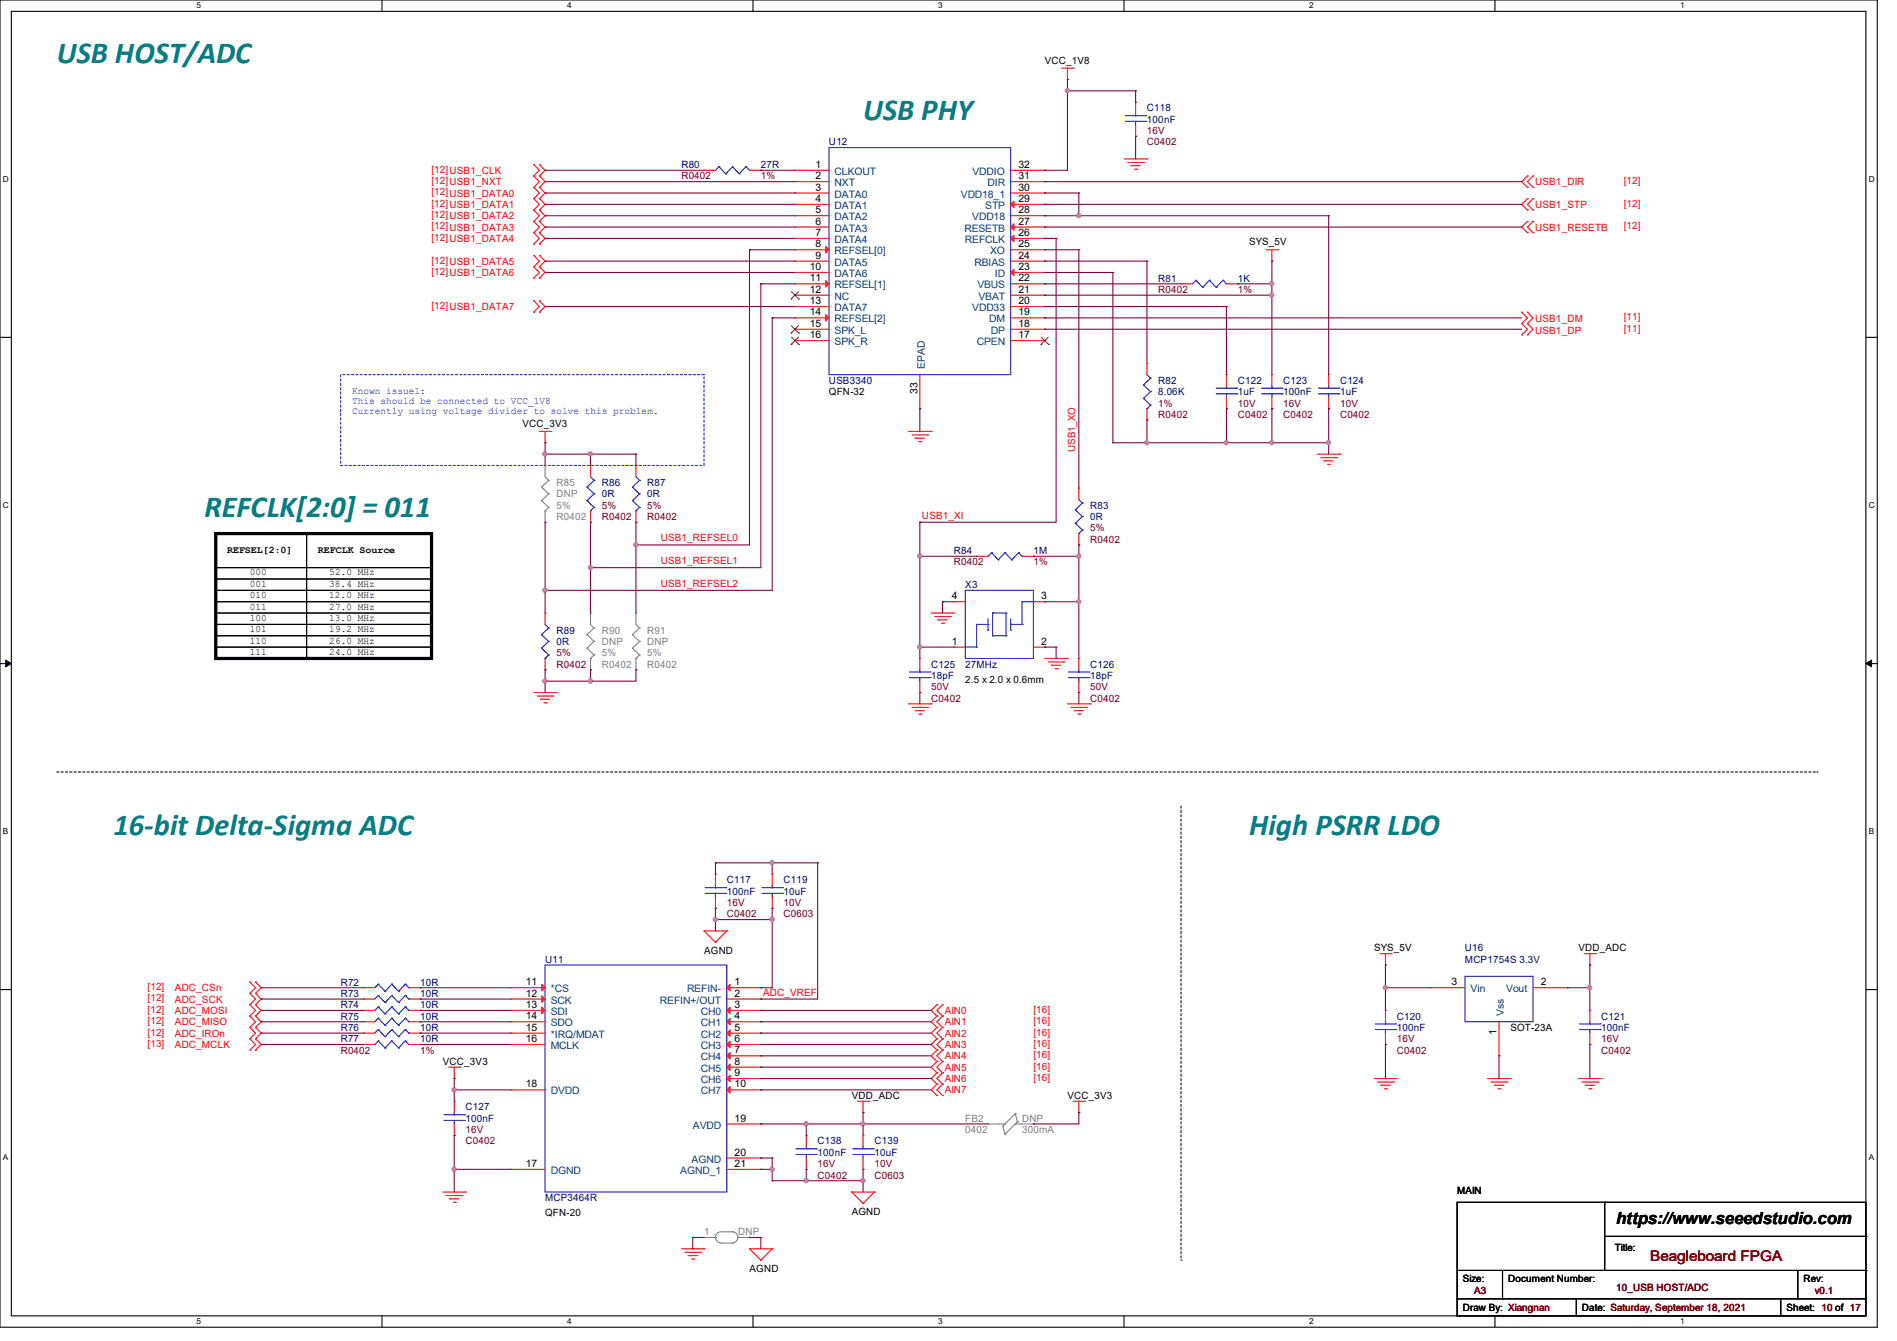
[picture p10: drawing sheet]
<svg xmlns="http://www.w3.org/2000/svg" width="297mm" height="210mm" viewBox="0 0 297 210" stroke-linecap="round" stroke-linejoin="round" font-family="sans-serif">
<path d="M0 0h293.9v207.9h-293.9zM1.8 1.8h290.3v204.3h-290.3z" fill="none" stroke="#000" stroke-width=".17"/>
<g fill="#fff">
<path d="M30.8 .2h.7v1.4h-.7z"/>
<path d="M30.8 206.2h.7v1.4h-.7z"/>
</g>
<path d="M59.8 0v1.8M59.8 206.1v1.8" fill="none" stroke="#000" stroke-width=".17"/>
<g fill="#fff">
<path d="M88.8 .2h.7v1.4h-.7z"/>
<path d="M88.8 206.2h.7v1.4h-.7z"/>
</g>
<path d="M117.9 0v1.8M117.9 206.1v1.8" fill="none" stroke="#000" stroke-width=".17"/>
<g fill="#fff">
<path d="M146.9 .2h.7v1.4h-.7z"/>
<path d="M146.9 206.2h.7v1.4h-.7z"/>
</g>
<path d="M176 0v1.8M176 206.1v1.8" fill="none" stroke="#000" stroke-width=".17"/>
<g fill="#fff">
<path d="M205 .2h.7v1.4h-.7z"/>
<path d="M205 206.2h.7v1.4h-.7z"/>
</g>
<path d="M234.1 0v1.8M234.1 206.1v1.8" fill="none" stroke="#000" stroke-width=".17"/>
<g fill="#fff">
<path d="M263.1 .2h.6v1.4h-.6z"/>
<path d="M263.1 206.2h.6v1.4h-.6z"/>
<path d="M.5 27.3h.9v1.4h-.9z"/>
<path d="M292.6 27.3h.9v1.4h-.9z"/>
<path d="M.5 78.4h.9v1.4h-.9z"/>
<path d="M292.6 78.4h.9v1.4h-.9z"/>
</g>
<path d="M0 52.8h1.8M292.1 52.8h1.8" fill="none" stroke="#000" stroke-width=".17"/>
<g fill="#fff">
<path d="M.5 129.5h.8v1.4h-.8z"/>
<path d="M292.6 129.5h.8v1.4h-.8z"/>
</g>
<path d="M0 103.9h1.8M292.1 103.9h1.8" fill="none" stroke="#000" stroke-width=".17"/>
<path d="M.9 103.4l.9 .5-.9 .5zM292.1 103.9l.9-.5v1z" fill="#000" stroke="#000" stroke-width=".16"/>
<g fill="#fff">
<path d="M.5 180.5h.8v1.4h-.8z"/>
<path d="M292.6 180.5h.8v1.4h-.8z"/>
</g>
<g fill="none" stroke="#000" stroke-width=".17">
<path d="M33.8 88.9h14.2v1.8h-14.2zM33.8 83.6h14.2v5.3h-14.2zM33.8 90.7h14.2v1.8h-14.2zM33.8 92.5h14.2v1.7h-14.2zM33.8 94.2h14.2v1.8h-14.2zM33.8 96h14.2v1.8h-14.2zM33.8 99.6h14.2v1.7h-14.2zM33.8 97.8h14.2v1.8h-14.2zM48 88.9h19.6v1.8h-19.6zM48 83.6h19.6v5.3h-19.6zM48 90.7h19.6v1.8h-19.6zM48 92.5h19.6v1.7h-19.6z"/>
<path d="M48 94.2h19.6v1.8h-19.6zM48 96h19.6v1.8h-19.6zM48 97.8h19.6v1.8h-19.6zM48 99.6h19.6v1.7h-19.6zM33.8 101.3h14.2v1.8h-14.2zM48 101.3h19.6v1.8h-19.6zM0 155h1.8M292.1 155h1.8M228.1 188.3h64v17.8h-64zM228.1 199h64M235.2 199v4.4M251.2 188.3h.1"/>
<path d="M251.2 188.3v10.7M251.2 193.6h40.9M281.5 199v4.4M292.1 199h.1M292.1 193.6h.1M228.1 203.4h.1M228.1 203.4h64M235.2 203.4h.1M246.8 206.1h.1M246.8 203.4v2.7M278.8 206.1h.1M278.8 203.4v2.7"/>
<path d="M281.5 203.4h.1"/>
</g>
<path d="M33.8 83.6h33.8v19.5h-33.8z" fill="none" stroke="#000" stroke-width=".51"/>
<path d="M8.9 120.9h275.6M184.9 126.2v71.2M284.5 120.9h.1M184.9 197.4h.1" fill="none" stroke="#000" stroke-width=".17" stroke-dasharray=".3"/>
<path d="M53.3 58.7h56.9v14.2h-56.9z" fill="none" stroke="#00f" stroke-width=".17" stroke-dasharray=".3"/>
<g fill="none" stroke="#f00" stroke-width=".17">
<path d="M166.2 10.7h1.8M167.1 12.4h.1M167.1 10.7v1.7M168 10.7h.1M177.8 16h.1M177.8 16v1.8M177.8 19.6v1.7M83.6 31.1h.1M83.6 29.3h.1M83.6 32.9h.1M83.6 34.7h.1M83.6 36.4h.1"/>
<path d="M83.6 38.2h.1M83.6 27.6h.1M83.6 25.8h.1M83.6 29.3l.9 .9-.9 .9M83.6 31.1l.9 .9-.9 .9M83.6 32.9l.9 .9-.9 .9M83.6 34.7l.9 .9-.9 .8M83.6 36.4l.9 .9-.9 .9M83.6 25.8l.9 .9-.9 .9M83.6 27.6l.9 .8-.9 .9M84.5 29.3h.1M84.5 31.1h.1"/>
<path d="M84.5 32.9h.1M84.5 34.7h.1M84.5 36.4h.1M84.5 38.2h.1M84.5 25.8h.1M84.5 27.6h.1M84.5 29.3l.8 .9-.8 .9M84.5 31.1l.8 .9-.8 .9M84.5 32.9l.8 .9-.8 .9M84.5 34.7l.8 .9-.8 .8M84.5 36.4l.8 .9-.8 .9M84.5 25.8l.8 .9-.8 .9"/>
<path d="M84.5 27.6l.8 .8-.8 .9M110.2 26.7h.1M110.2 26.7h1.8M117.3 26.7h1.8M119.1 26.7h.1M124.5 26.7h.1M124.5 28.4h.1M124.5 30.2h.1M124.5 32h.1M124.5 33.8h.1M124.5 35.6h.1M124.5 37.3h.1"/>
<path d="M124.5 39.1h.1M124.5 39.1h5.3M124.5 26.7h5.3M124.5 28.4h5.3M124.5 30.2h5.3M124.5 32h5.3M124.5 33.8h5.3M124.5 35.6h5.3M124.5 37.3h5.3M158.2 39.1h5.4M158.2 26.7h5.4M158.2 28.4h5.4"/>
<path d="M158.2 30.2h5.4M158.2 32h5.4M158.2 33.8h5.4M158.2 35.6h5.4M158.2 37.3h5.4M163.6 39.1h.1M163.6 37.3h.1M163.6 35.6h.1M163.6 33.8h.1M163.6 32h.1M163.6 30.2h.1M163.6 28.4h.1"/>
<path d="M163.6 26.7h.1M176 24.9h3.6M176.6 25.4h2.4M177.1 26h.1M177.1 26h1.4M177.6 26.5h.4M177.8 21.3h.1M178 26.5h.1M179 25.4h.1M179.6 24.9h.1M198.2 39.1h1.8M199.1 39.1v1.8"/>
<path d="M200 39.1h.1M239.1 34.7h.1M239.1 36.4h.1M239.1 27.6h.1M239.1 29.3h.1M239.1 31.1h.1M239.1 32.9h.1M239.1 34.7l-.8 .9 .8 .8M239.1 27.6l-.8 .8 .8 .9M239.1 31.1l-.8 .9 .8 .9M240 36.4h.1M240 34.7h.1"/>
<path d="M240 29.3h.1M240 27.6h.1M240 32.9h.1M240 31.1h.1M240 34.7l-.9 .9 .9 .8M240 27.6l-.9 .8 .9 .9M240 31.1l-.9 .9 .9 .9M83.6 41.8h.1M83.6 40h.1M83.6 43.6h.1M83.6 48.9h.1M83.6 47.1h.1"/>
<path d="M83.6 40l.9 .9-.9 .9M83.6 41.8l.9 .9-.9 .9M83.6 47.1l.9 .9-.9 .9M84.5 40h.1M84.5 41.8h.1M84.5 43.6h.1M84.5 47.1h.1M84.5 48.9h.1M84.5 40l.8 .9-.8 .9M84.5 41.8l.8 .9-.8 .9M84.5 47.1l.8 .9-.8 .9M124.5 40.9h.1"/>
<path d="M124.5 42.7h.1M124.5 44.4h.1M124.5 46.2h.1M124.5 48h.1M124.5 49.8h.1M124.5 51.6h.1M124.5 53.3h.1M124.5 40.9h5.3M124.5 42.7h5.3M124.5 44.4h5.3M124.5 46.2h5.3M124.5 48h5.3"/>
<path d="M124.5 49.8h5.3M124.5 51.6h5.3M124.5 53.3h5.3M144 58.7v5.3M158.2 40.9h5.4M158.2 42.7h5.4M158.2 44.4h5.4M158.2 46.2h5.4M158.2 48h5.4M158.2 49.8h5.4M158.2 51.6h5.4M158.2 53.3h5.4"/>
<path d="M163.6 53.3h.1M163.6 51.6h.1M163.6 49.8h.1M163.6 48h.1M163.6 46.2h.1M163.6 44.4h.1M163.6 42.7h.1M163.6 40.9h.1M179.6 56.9h.1M179.6 56.9v1.8M184.9 44.4h.1M184.9 44.4h1.8"/>
<path d="M192 58.7h.1M192 44.4h1.8M192 58.7v1.8M193.8 44.4h.1M199.1 40.9h.1M199.1 58.7h.1M199.1 58.7v1.8M208 58.7h.1M208 58.7v1.8M238.3 50.7h.1M238.3 52.5h.1M238.3 48.9h.1"/>
<path d="M238.3 50.7l.8 .9-.8 .9M238.3 48.9l.8 .9-.8 .9M239.1 50.7h.1M239.1 52.5h.1M239.1 48.9h.1M239.1 50.7l.9 .9-.9 .9M239.1 48.9l.9 .9-.9 .9M84.5 67.6h1.7M85.3 69.3h.1M85.3 67.6v1.7M86.2 67.6h.1M92.5 72.9h.1"/>
<path d="M92.5 72.9v1.8M99.6 72.9h.1M99.6 72.9v1.8M142.2 67.6h3.6M142.8 68.1h2.4M143.3 68.6h.1M143.3 68.6h1.4M143.8 69.2h.4M144 64h.1M144.2 69.2h.1M145.2 68.1h.1M145.8 67.6h.1"/>
<path d="M168.9 76.5h.1M168.9 76.5v1.7M179.6 65.8h.1M179.6 64v1.8M192 64h.1M192 62.2v1.8M199.1 64h.1M199.1 62.2v1.8M206.2 71.1h3.6M206.8 71.7h2.5M207.3 72.2h.1M207.3 72.2h1.4"/>
<path d="M207.9 72.7h.3M208 64h.1M208 62.2v1.8M208.2 72.7h.1M209.3 71.7h.1M209.8 71.1h.1M85.3 96h.1M85.3 96v1.8M92.5 81.8h.1M92.5 80v1.8M99.6 81.8h.1M99.6 80v1.8"/>
<path d="M145.8 96h3.6M146.3 96.6h2.5M146.9 97.1h.1M146.9 97.1h1.4M147.4 97.6h.3M147.7 97.6h.1M148.8 96.6h.1M149.4 96h.1M149.4 94.2h.1M149.4 94.2h1.7M152.9 87.1h.1M152.9 87.1h1.8"/>
<path d="M160 87.1h1.8M161.8 87.1h.1M161.8 94.2h1.8M163.6 94.2h.1M168.9 85.3h.1M168.9 83.6v1.7M83.6 108.5h3.5M84.1 109h2.5M84.6 109.5h.1M84.6 109.5h1.5M85.2 110.1h.3M85.3 104.9h.1"/>
<path d="M85.3 103.1v1.8M85.5 110.1h.1M86.6 109h.1M87.1 108.5h.1M142.2 110.2h3.6M142.8 110.8h2.4M143.3 111.3h.1M143.3 111.3h1.4M143.8 111.8h.4M144 103.1h.1M144 108.5h.1M144 103.1v1.8"/>
<path d="M144 106.7v1.8M144.2 111.8h.1M145.2 110.8h.1M145.8 110.2h.1M149.4 101.3h.1M149.4 101.3h1.7M161.8 101.3h1.8M163.6 101.3h.1M163.6 103.1h3.5M164.1 103.7h2.5M164.6 104.2h.1M164.6 104.2h1.5"/>
<path d="M165.2 104.7h.3M165.5 104.7h.1M166.6 103.7h.1M167.1 103.1h.1M167.1 110.2h3.6M167.7 110.8h2.4M168.2 111.3h.1M168.2 111.3h1.4M168.7 111.8h.4M168.9 103.1h.1M168.9 108.5h.1M168.9 103.1v1.8"/>
<path d="M168.9 106.7v1.8M169.1 111.8h.1M170.1 110.8h.1M170.7 110.2h.1M112 136.9h.1M112 136.9v1.8M120.9 136.9h.1M120.9 136.9v1.8M39.1 155.6h.1M39.1 153.8h.1M39.1 157.4h.1M39.1 159.1h.1"/>
<path d="M39.1 153.8l.9 .9-.9 .9M39.1 155.6l.9 .9-.9 .9M39.1 157.4l.9 .8-.9 .9M39.1 159.1l.9 .9-.9 .9M40 153.8h.1M40 155.6h.1M40 157.4h.1M40 159.1h.1M40 153.8l.9 .9-.9 .9M40 155.6l.9 .9-.9 .9M40 157.4l.9 .8-.9 .9M40 159.1l.9 .9-.9 .9"/>
<path d="M56.9 154.7h.1M56.9 156.5h.1M56.9 158.2h.1M56.9 154.7h1.8M56.9 156.5h1.8M56.9 158.2h1.8M64 154.7h1.8M64 156.5h1.8M64 158.2h1.8M65.8 154.7h.1M65.8 156.5h.1M65.8 158.2h.1"/>
<path d="M80 154.7h.1M80 156.5h.1M80 158.2h.1M80 154.7h5.3M80 156.5h5.3M80 158.2h5.3M110.2 145.8h.1M110.2 145.8h3.6M110.2 145.8l1.8 1.8M112 147.6h.1M112 142.2h.1M112 140.5v1.7"/>
<path d="M113.8 145.8h.1M113.8 145.8l-1.8 1.8M113.8 154.7h5.3M113.8 156.5h5.3M113.8 158.2h5.3M119.1 156.5h.1M119.1 154.7h.1M119.1 158.2h.1M120.9 142.2h.1M120.9 140.5v1.7M146.7 157.4h.1M146.7 159.1h.1"/>
<path d="M146.7 157.4l-.9 .8 .9 .9M146.7 159.1l-.9 .9 .9 .9M147.6 159.1h.1M147.6 157.4h.1M147.6 157.4l-.9 .8 .9 .9M147.6 159.1l-.9 .9 .9 .9M216 149.4h1.8M216.9 151.1h.1M216.9 158.2h.1M216.9 149.4v1.7M216.9 158.2v1.8M217.8 149.4h.1"/>
<path d="M224 154.7h.1M224 154.7h5.4M240 154.7h5.4M245.4 154.7h.1M248 149.4h1.8M248.9 151.1h.1M248.9 158.2h.1M248.9 149.4v1.7M248.9 158.2v1.8M249.8 149.4h.1M39.1 160.9h.1M39.1 162.7h.1"/>
<path d="M39.1 164.5h.1M39.1 160.9l.9 .9-.9 .9M39.1 162.7l.9 .9-.9 .9M40 160.9h.1M40 162.7h.1M40 164.5h.1M40 160.9l.9 .9-.9 .9M40 162.7l.9 .9-.9 .9M56.9 160h.1M56.9 163.6h.1M56.9 161.8h.1M56.9 160h1.8"/>
<path d="M56.9 163.6h1.8M56.9 161.8h1.8M64 160h1.8M64 163.6h1.8M64 161.8h1.8M65.8 160h.1M65.8 163.6h.1M65.8 161.8h.1M70.2 167.1h1.8M71.1 168.9h.1M71.1 172.5h.1M71.1 177.8h.1"/>
<path d="M71.1 167.1v1.8M71.1 172.5v1.7M71.1 176v1.8M72 167.1h.1M80 161.8h.1M80 163.6h.1M80 160h.1M80 170.7h.1M80 160h5.3M80 163.6h5.3M80 161.8h5.3M80 170.7h5.3"/>
<path d="M113.8 167.1h5.3M113.8 168.9h5.3M113.8 160h5.3M113.8 163.6h5.3M113.8 161.8h5.3M113.8 170.7h5.3M113.8 176h5.3M113.8 165.4h5.3M119.1 176h.1M119.1 160h.1M119.1 161.8h.1M119.1 163.6h.1"/>
<path d="M119.1 165.4h.1M119.1 167.1h.1M119.1 168.9h.1M119.1 170.7h.1M126.2 177.8h.1M126.2 177.8v1.8M134.2 172.5h1.8M135.1 174.2h.1M135.1 177.8h.1M135.1 172.5v1.7M135.1 177.8v1.8M136 172.5h.1"/>
<path d="M146.7 160.9h.1M146.7 162.7h.1M146.7 164.5h.1M146.7 166.2h.1M146.7 168h.1M146.7 169.8h.1M146.7 171.6h.1M146.7 169.8l-.9 .9 .9 .9M146.7 160.9l-.9 .9 .9 .9M146.7 162.7l-.9 .9 .9 .9M146.7 164.5l-.9 .9 .9 .8M146.7 166.2l-.9 .9 .9 .9"/>
<path d="M146.7 168l-.9 .9 .9 .9M147.6 160.9h.1M147.6 162.7h.1M147.6 164.5h.1M147.6 166.2h.1M147.6 168h.1M147.6 169.8h.1M147.6 171.6h.1M147.6 160.9l-.9 .9 .9 .9M147.6 162.7l-.9 .9 .9 .9M147.6 164.5l-.9 .9 .9 .8M147.6 166.2l-.9 .9 .9 .9"/>
<path d="M147.6 168l-.9 .9 .9 .9M147.6 169.8l-.9 .9 .9 .9M168 172.5h1.8M168.9 174.2h.1M168.9 172.5v1.7M169.8 172.5h.1M215.1 168.9h3.6M215.7 169.5h2.4M216.2 170h.1M216.2 170h1.4M216.7 170.5h.4M216.9 163.6h.1"/>
<path d="M216.9 161.8v1.8M217.1 170.5h.1M218.1 169.5h.1M218.7 168.9h.1M232.9 168.9h3.6M233.5 169.5h2.4M234 170h.1M234 170h1.4M234.5 170.5h.4M234.7 165.4h.1M234.7 160v5.4M234.9 170.5h.1"/>
<path d="M235.9 169.5h.1M236.5 168.9h.1M247.1 168.9h3.6M247.7 169.5h2.4M248.2 170h.1M248.2 170h1.4M248.8 170.5h.3M248.9 163.6h.1M248.9 161.8v1.8M249.1 170.5h.1M250.1 169.5h.1M250.7 168.9h.1"/>
<path d="M69.3 186.7h3.6M69.9 187.2h2.4M70.4 187.7h.1M70.4 187.7h1.4M71 188.3h.3M71.3 188.3h.1M72.3 187.2h.1M72.9 186.7h.1M80 183.1h.1M80 183.1h5.3M106.7 195.6h3.5M107.2 196.1h2.5"/>
<path d="M107.7 196.6h.1M107.7 196.6h1.5M108.3 197.2h.3M108.6 197.2h.1M109.7 196.1h.1M110.2 195.6h.1M113.8 183.1h5.3M113.8 181.4h5.3M117.3 195.6h.1M117.3 195.6h3.6M117.3 195.6l1.8 1.8M119.1 197.4h.1"/>
<path d="M119.1 183.1h.1M119.1 181.4h.1M120.9 195.6h.1M120.9 195.6l-1.8 1.8M126.2 183.1h.1M126.2 181.4v1.7M133.3 186.7h.1M133.3 186.7h3.6M133.3 186.7l1.8 1.8M135.1 188.5h.1M135.1 183.1h.1M135.1 181.4v1.7"/>
<path d="M136.9 186.7h.1M136.9 186.7l-1.8 1.8"/>
</g>
<g fill="none" stroke="#00f" stroke-width=".17">
<path d="M176.2 18.1h3.2M176.2 19h3.2M177.8 19h.1M177.8 18.1h.1M177.8 17.8v.3M177.8 19v.6M179.4 18.1h.1M179.4 19h.1M112.6 26.1h.1M112.6 26.1l-.6 .6M112.6 26.1l1 1.1M113.6 27.2h.1"/>
<path d="M114.7 26.1h.1M114.7 26.1l-1.1 1.1M114.7 26.1l1 1.1M115.7 27.2h.1M116.8 26.1h.1M116.8 26.1l-1.1 1.1M116.8 26.1l.5 .6M117.3 26.7h.1M129.8 23.1h28.4v35.6h-28.4zM179.6 58.7l.5 .5M180.1 59.2h.1M180.1 59.2l-1.1 1.1"/>
<path d="M187.2 43.9h.1M187.2 43.9l-.5 .5M187.2 43.9l1.1 1.1M188.3 45h.1M189.4 43.9h.1M189.4 43.9l-1.1 1.1M189.4 43.9l1 1.1M190.4 45h.1M191.5 43.9h.1M191.5 43.9l-1.1 1.1M191.5 43.9l.5 .5M192 44.4h.1"/>
<path d="M91.9 76.3h.1M91.9 78.4h.1M91.9 76.3l1.1 1M91.9 78.4l1.1 1.1M92.5 74.7l.5 .5M93 75.2h.1M93 77.3h.1M93 79.5h.1M93 75.2l-1.1 1.1M93 77.3l-1.1 1.1M93 79.5l-.5 .5M99 76.3h.1"/>
<path d="M99 78.4h.1M99 76.3l1.1 1M99 78.4l1.1 1.1M99.6 74.7l.5 .5M100.1 75.2h.1M100.1 77.3h.1M100.1 79.5h.1M100.1 75.2l-1.1 1.1M100.1 77.3l-1.1 1.1M100.1 79.5l-.5 .5M168.4 79.8h.1M168.4 79.8l1.1 1.1"/>
<path d="M168.9 78.2l.6 .6M169.5 78.8h.1M169.5 78.8l-1.1 1M179 60.3h.1M179 62.4h.1M179 60.3l1.1 1M179 62.4l1.1 1.1M179.6 64h.1M180.1 61.3h.1M180.1 63.5h.1M180.1 61.3l-1.1 1.1M180.1 63.5l-.5 .5"/>
<path d="M190.4 60.8h3.2M190.4 61.7h3.2M192 61.7h.1M192 60.8h.1M192 60.5v.3M192 61.7v.5M193.6 60.8h.1M193.6 61.7h.1M197.5 60.8h3.2M197.5 61.7h3.2M199.1 61.7h.1M199.1 60.8h.1"/>
<path d="M199.1 60.5v.3M199.1 61.7v.5M200.7 60.8h.1M200.7 61.7h.1M206.4 60.8h3.2M206.4 61.7h3.2M208 61.7h.1M208 60.8h.1M208 60.5v.3M208 61.7v.5M209.6 60.8h.1M209.6 61.7h.1"/>
<path d="M84.8 99.4h.1M84.8 99.4l1.1 1.1M85.3 97.8l.6 .5M85.9 98.3h.1M85.9 98.3l-1.1 1.1M92.5 80h.1M99.6 80h.1M151.1 92.5h10.7v10.6h-10.7zM152.9 97.8h.1M152.9 97.8h1.8M152.9 97.8v3.5M154.7 98.7h.1"/>
<path d="M154.7 97.8h.1M154.7 96.9v1.8M155.2 86.6h.1M155.2 86.6l-.5 .5M155.2 86.6l1.1 1.1M155.4 99.6h.1M155.4 96h.1M155.4 96v3.6M155.4 99.6h2.1M155.4 96h2.1M156.3 87.7h.1M157.4 86.6h.1"/>
<path d="M157.4 86.6l-1.1 1.1M157.4 86.6l1 1.1M157.5 99.6h.1M157.5 96h.1M157.5 96v3.6M158.2 98.7h.1M158.2 96.9v1.8M158.2 97.8h1.8M158.4 87.7h.1M159.5 86.6h.1M159.5 86.6l-1.1 1.1M159.5 86.6l.5 .5"/>
<path d="M160 87.1h.1M160 97.8h.1M160 94.2h.1M160 94.2v3.6M160 94.2h1.8M161.8 94.2h.1M168.4 82h.1M168.4 82l1.1 1M168.9 83.6h.1M169.5 80.9h.1M169.5 83h.1M169.5 80.9l-1.1 1.1"/>
<path d="M169.5 83l-.6 .6M84.8 101.5h.1M84.8 101.5l1.1 1.1M85.3 103.1h.1M85.9 100.5h.1M85.9 102.6h.1M85.9 100.5l-1.1 1M85.9 102.6l-.6 .5M142.4 105.2h3.2M142.4 106.1h3.2M144 106.1h.1M144 105.2h.1"/>
<path d="M144 104.9v.3M144 106.1v.6M145.6 105.2h.1M145.6 106.1h.1M151.1 101.3h1.8M152.9 101.3h.1M167.3 105.2h3.2M167.3 106.1h3.2M168.9 106.1h.1M168.9 105.2h.1M168.9 104.9v.3M168.9 106.1v.6"/>
<path d="M170.5 105.2h.1M170.5 106.1h.1M110.4 139h3.2M110.4 139.9h3.2M112 139.9h.1M112 139h.1M112 138.7v.3M112 139.9v.6M113.6 139h.1M113.6 139.9h.1M119.3 139h3.2M119.3 139.9h3.2"/>
<path d="M120.9 139.9h.1M120.9 139h.1M120.9 138.7v.3M120.9 139.9v.6M122.5 139h.1M122.5 139.9h.1M59.2 154.1h.1M59.2 155.9h.1M59.2 159.5h.1M59.2 157.7h.1M59.2 154.1l-.5 .6M59.2 154.1l1.1 1.1"/>
<path d="M59.2 155.9l-.5 .6M59.2 155.9l1.1 1.1M59.2 159.5l-.5 .5M59.2 159.5l1.1 1.1M59.2 157.7l-.5 .5M59.2 157.7l1.1 1.1M60.3 155.2h.1M60.3 157h.1M60.3 158.8h.1M61.3 154.1h.1M61.3 155.9h.1M61.3 159.5h.1"/>
<path d="M61.3 157.7h.1M61.3 154.1l-1 1.1M61.3 154.1l1.1 1.1M61.3 155.9l-1 1.1M61.3 155.9l1.1 1.1M61.3 159.5l-1 1.1M61.3 159.5l1.1 1.1M61.3 157.7l-1 1.1M61.3 157.7l1.1 1.1M62.4 155.2h.1M62.4 157h.1M62.4 158.8h.1"/>
<path d="M63.5 154.1h.1M63.5 155.9h.1M63.5 159.5h.1M63.5 157.7h.1M63.5 154.1l-1.1 1.1M63.5 154.1l.5 .6M63.5 155.9l-1.1 1.1M63.5 155.9l.5 .6M63.5 159.5l-1.1 1.1M63.5 159.5l.5 .5M63.5 157.7l-1.1 1.1M63.5 157.7l.5 .5"/>
<path d="M64 154.7h.1M64 156.5h.1M64 158.2h.1M85.3 151.1h28.5v35.6h-28.5zM229.4 152.9h10.6v7.1h-10.6zM59.2 163h.1M59.2 161.2h.1M59.2 163l-.5 .6M59.2 163l1.1 1.1M59.2 161.2l-.5 .6M59.2 161.2l1.1 1.1M60.3 160.6h.1"/>
<path d="M60.3 164.1h.1M60.3 162.3h.1M61.3 163h.1M61.3 161.2h.1M61.3 163l-1 1.1M61.3 163l1.1 1.1M61.3 161.2l-1 1.1M61.3 161.2l1.1 1.1M62.4 160.6h.1M62.4 164.1h.1M62.4 162.3h.1M63.5 163h.1"/>
<path d="M63.5 161.2h.1M63.5 163l-1.1 1.1M63.5 163l.5 .6M63.5 161.2l-1.1 1.1M63.5 161.2l.5 .6M64 160h.1M64 163.6h.1M64 161.8h.1M69.5 174.6h3.2M69.5 175.5h3.2M71.1 175.5h.1M71.1 174.6h.1"/>
<path d="M71.1 174.2v.4M71.1 175.5v.5M72.7 174.6h.1M72.7 175.5h.1M124.6 179.9h3.2M126.2 179.9h.1M126.2 179.6v.3M127.8 179.9h.1M133.5 179.9h3.2M135.1 179.9h.1M135.1 179.6v.3M136.7 179.9h.1"/>
<path d="M215.3 160.4h3.2M215.3 161.2h3.2M216.9 161.2h.1M216.9 160.4h.1M216.9 160v.4M216.9 161.2v.6M218.5 160.4h.1M218.5 161.2h.1M247.3 160.4h3.2M247.3 161.2h3.2M248.9 161.2h.1M248.9 160.4h.1"/>
<path d="M248.9 160v.4M248.9 161.2v.6M250.5 160.4h.1M250.5 161.2h.1M124.6 180.8h3.2M126.2 180.8h.1M126.2 180.8v.6M127.8 180.8h.1M133.5 180.8h3.2M135.1 180.8h.1M135.1 180.8v.6M136.7 180.8h.1"/>
</g>
<g fill="none" stroke="#808080" stroke-width=".17">
<path d="M84.8 76.3h.1M84.8 78.4h.1M84.8 76.3l1.1 1M84.8 78.4l1.1 1.1M85.3 72.9h.1M85.3 72.9v1.8l.6 .5M85.9 75.2h.1M85.9 77.3h.1M85.9 79.5h.1M85.9 75.2l-1.1 1.1M85.9 77.3l-1.1 1.1M85.9 79.5l-.6 .5"/>
<path d="M85.3 80h.1M85.3 81.8h.1M85.3 80v1.8M91.9 99.4h.1M91.9 99.4l1.1 1.1M92.5 96h.1M92.5 96v1.8l.5 .5M93 98.3h.1M93 98.3l-1.1 1.1M99 99.4h.1M99 99.4l1.1 1.1M99.6 96h.1"/>
<path d="M99.6 96v1.8l.5 .5M100.1 98.3h.1M100.1 98.3l-1.1 1.1M91.9 101.5h.1M91.9 101.5l1.1 1.1M92.5 103.1h.1M92.5 104.9h.1M92.5 103.1v1.8M93 100.5h.1M93 102.6h.1M93 100.5l-1.1 1M93 102.6l-.5 .5"/>
<path d="M99 101.5h.1M99 101.5l1.1 1.1M99.6 103.1h.1M99.6 104.9h.1M99.6 103.1v1.8M100.1 100.5h.1M100.1 102.6h.1M100.1 100.5l-1.1 1M100.1 102.6l-.5 .5M154.7 176h.1M154.7 176h2.7M157.4 177.6h.1"/>
<path d="M157.4 176h.1M159 174.4h.1M159 176h.1M159 174.4l-2 2 .4 1.2M159 176h2.8M159 174.4l.3 1.3M159.3 175.7h.1M159.3 175.7l-1.9 1.9M161.8 176h.1M110.2 193.8h.1M110.2 193.8h1.8M112 193.8h.1"/>
<path d="M112.9 194.7h1.8M114.7 194.7h.1M114.7 192.9h.1M114.7 192.9h-1.8a.87 .87 0 0 0-.9 .9 .87 .87 0 0 0 .9 .8M114.7 192.9a.87 .87 0 0 1 .8 .9 .87 .87 0 0 1-.8 .8M115.6 193.8h.1M115.6 193.8h1.7M117.3 193.8h.1"/>
</g>
<g fill="#f00" stroke="#f00" stroke-width=".17">
<path d="M129.3 38.6l.5 .5-.5 .5z"/>
<path d="M129.3 43.9l.5 .5-.5 .6z"/>
<path d="M129.3 49.3l.5 .5-.5 .5z"/>
<path d="M158.7 42.2v1l-.5-.5z"/>
<path d="M158.7 36.8v1l-.5-.5z"/>
<path d="M158.7 35.1v1l-.5-.5z"/>
<path d="M158.7 31.5v1l-.5-.5z"/>
<path d="M84.8 154.2l.5 .5-.5 .5z"/>
<path d="M114.3 154.2v1l-.5-.5z"/>
<path d="M84.8 156l.5 .5-.5 .5z"/>
<path d="M84.8 157.7l.5 .5-.5 .5z"/>
<path d="M114.3 157.7v1l-.5-.5z"/>
<path d="M113.8 160l.5-.5v1z"/>
<path d="M114.3 161.3v1l-.5-.5z"/>
<path d="M113.8 163.6l.5-.5v1z"/>
<path d="M114.3 164.8v1.1l-.5-.5z"/>
<path d="M113.8 167.1l.5-.5v1z"/>
<path d="M114.3 168.4v1l-.5-.5z"/>
<path d="M113.8 170.7l.5-.5v1z"/>
</g>
<g fill="none" stroke="#804000" stroke-width=".16">
<path d="M123.9 46.8h.1M123.9 52.2h.1M123.9 53.9h.1M123.9 45.7l1.2 1.1M123.9 51l1.2 1.2M123.9 52.8l1.2 1.1M125 45.7l-1.1 1.1M125 51l-1.1 1.2M125 52.8l-1.1 1.1M125.1 46.8h.1M125.1 52.2h.1M125.1 53.9h.1"/>
<path d="M163 53.9h.1M163 52.8l1.2 1.1M164.1 52.8l-1.1 1.1M164.2 53.9h.1"/>
</g>
<g fill="none" stroke="#800040" stroke-width=".17">
<path d="M167.1 12.4h.1M167.1 14.2h.1M167.1 12.4v14.3h-3.5M167.1 14.2h10.7M177.8 14.2h.1M177.8 14.2v1.8M85.3 28.4h.1M85.3 30.2h.1M85.3 32h.1M85.3 33.8h.1M85.3 35.6h.1M85.3 37.3h.1"/>
<path d="M85.3 26.7h.1M85.3 28.4h39.2M85.3 30.2h39.2M85.3 32h39.2M85.3 33.8h39.2M85.3 35.6h39.2M85.3 37.3h39.2M85.3 26.7h24.9M117.3 39.1h.1M117.3 39.1h7.2M117.3 39.1v46.2h-17.7M119.1 26.7h.1"/>
<path d="M119.1 26.7h5.4M163.6 28.4h.1M163.6 32h.1M163.6 35.6h.1M163.6 37.3h.1M163.6 39.1h.1M163.6 26.7h.1M163.6 30.2h.1M163.6 33.8h.1M163.6 28.4h74.7M163.6 30.2h5.3M163.6 32h74.7"/>
<path d="M163.6 33.8h44.4M163.6 35.6h74.7M163.6 37.3h1.8M163.6 39.1h5.3M165.4 37.3h.1M165.4 37.3v44.5h-21.4M168.9 39.1h.1M168.9 30.2h.1M168.9 33.8h.1M168.9 30.2v3.6M168.9 39.1v37.4M177.8 21.3h.1"/>
<path d="M177.8 21.3v3.6M208 33.8h.1M208 33.8v24.9M85.3 40.9h.1M85.3 42.7h.1M85.3 48h.1M85.3 40.9h39.2M85.3 42.7h39.2M85.3 48h39.2M119.1 44.4h.1M119.1 44.4h5.4M119.1 44.4v44.5h-26.6"/>
<path d="M120.9 49.8h.1M120.9 49.8h3.6M120.9 49.8v42.7h-35.6M163.6 40.9h.1M163.6 49.8h.1M163.6 51.6h.1M163.6 42.7h.1M163.6 44.4h.1M163.6 46.2h.1M163.6 48h.1M163.6 40.9h16M163.6 42.7h10.6"/>
<path d="M163.6 48h28.4M163.6 49.8h74.7M163.6 51.6h74.7M163.6 44.4h21.3M163.6 46.2h35.5M174.2 42.7h.1M174.2 42.7v26.6M179.6 40.9h.1M179.6 40.9v16M192 48h.1M192 48v10.7M193.8 44.4h.1"/>
<path d="M193.8 44.4h5.3M199.1 40.9h.1M199.1 46.2h.1M199.1 44.4h.1M199.1 40.9v17.8M85.3 69.3h.1M85.3 71.1h.1M85.3 69.3v3.6M85.3 71.1h14.3M92.5 71.1h.1M92.5 71.1v1.8M99.6 71.1h.1"/>
<path d="M99.6 71.1v1.8M144 64h.1M144 64v3.6M174.2 69.3h.1M174.2 69.3h33.8M179.6 65.8h.1M179.6 69.3h.1M179.6 65.8v3.5M192 69.3h.1M192 64h.1M192 64v5.3M199.1 64h.1"/>
<path d="M199.1 69.3h.1M199.1 64v5.3M208 64h.1M208 69.3h.1M208 64v7.1M85.3 81.8h.1M85.3 92.5h.1M85.3 81.8v14.2M92.5 81.8h.1M92.5 88.9h.1M92.5 81.8v14.2M99.6 81.8h.1"/>
<path d="M99.6 85.3h.1M99.6 81.8v14.2M144 87.1h.1M144 81.8h.1M144 81.8v21.3M144 87.1h8.9M147.6 94.2h.1M147.6 94.2v1.8M147.6 94.2h1.8M161.8 87.1h.1M161.8 87.1h7.1M163.6 94.2h.1"/>
<path d="M163.6 94.2h5.3M168.9 85.3h.1M168.9 87.1h.1M168.9 94.2h.1M168.9 85.3v17.8M85.3 104.9h.1M85.3 106.7h.1M85.3 104.9v3.6M92.5 104.9h.1M92.5 106.7h.1M92.5 104.9v1.8M99.6 104.9h.1"/>
<path d="M99.6 104.9v1.8h-14.3M144 101.3h.1M144 108.5h.1M144 108.5v1.7M144 101.3h5.4M163.6 101.3h.1M163.6 101.3h1.8M165.4 101.3h.1M165.4 101.3v1.8M168.9 108.5h.1M168.9 108.5v1.7M112 135.1h.1"/>
<path d="M112 135.1h16M112 135.1v1.8M120.9 135.1h.1M120.9 135.1v1.8M128 135.1h.1M128 135.1v21.4h-8.9M40.9 154.7h.1M40.9 156.5h.1M40.9 158.2h.1M40.9 154.7h16M40.9 156.5h16M40.9 158.2h16"/>
<path d="M65.8 154.7h.1M65.8 156.5h.1M65.8 158.2h.1M65.8 154.7h14.2M65.8 156.5h14.2M65.8 158.2h14.2M112 142.2h.1M112 144h.1M112 142.2v3.6M112 144h8.9M119.1 154.7h.1M119.1 156.5h.1"/>
<path d="M119.1 158.2h.1M119.1 158.2h26.7M120.9 142.2h.1M120.9 144h.1M120.9 142.2v12.5h-1.8M216.9 151.1h.1M216.9 154.7h.1M216.9 154.7h7.1M216.9 151.1v7.1M245.4 154.7h.1M245.4 154.7h3.5M248.9 151.1h.1"/>
<path d="M248.9 154.7h.1M248.9 151.1v7.1M40.9 160h.1M40.9 161.8h.1M40.9 163.6h.1M40.9 160h16M40.9 161.8h16M40.9 163.6h16M65.8 160h.1M65.8 161.8h.1M65.8 163.6h.1M65.8 160h14.2"/>
<path d="M65.8 161.8h14.2M65.8 163.6h14.2M71.1 168.9h.1M71.1 170.7h.1M71.1 177.8h.1M71.1 168.9v3.6M71.1 177.8v8.9M71.1 170.7h8.9M119.1 160h.1M119.1 161.8h.1M119.1 163.6h.1M119.1 165.4h.1"/>
<path d="M119.1 167.1h.1M119.1 168.9h.1M119.1 170.7h.1M119.1 176h.1M119.1 160h26.7M119.1 161.8h26.7M119.1 163.6h26.7M119.1 165.4h26.7M119.1 167.1h26.7M119.1 168.9h26.7M119.1 170.7h26.7M119.1 176h35.6"/>
<path d="M126.2 176h.1M126.2 176v1.8M135.1 174.2h.1M135.1 176h.1M135.1 174.2v3.6M161.8 176h.1M168.9 174.2h.1M168.9 174.2v1.8h-7.1M216.9 163.6h.1M216.9 163.6v5.3M234.7 165.4h.1M234.7 165.4v3.5"/>
<path d="M248.9 163.6h.1M248.9 163.6v5.3M71.1 183.1h.1M71.1 183.1h8.9M108.5 193.8h.1M108.5 195.6h.1M108.5 193.8h1.7M108.5 193.8v1.8M117.3 193.8h.1M117.3 193.8h1.8M119.1 181.4h.1M119.1 183.1h.1"/>
<path d="M119.1 193.8h.1M119.1 193.8v1.8M119.1 181.4h1.8M119.1 183.1h1.8M120.9 181.4h.1M120.9 183.1h.1M120.9 184.9h.1M120.9 181.4v3.5M120.9 184.9h14.2M126.2 183.1h.1M126.2 184.9h.1M126.2 183.1v1.8"/>
<path d="M135.1 183.1h.1M135.1 184.9h.1M135.1 183.1v3.6"/>
</g>
<g fill="#f0f" stroke="#f0f" stroke-width=".17">
<circle cx="168.9" cy="94.2" r=".32"/>
<circle cx="168.9" cy="87.1" r=".32"/>
<circle cx="144" cy="101.3" r=".32"/>
<circle cx="144" cy="87.1" r=".32"/>
<circle cx="167.1" cy="14.2" r=".32"/>
<circle cx="199.1" cy="46.2" r=".32"/>
<circle cx="199.1" cy="69.3" r=".32"/>
<circle cx="208" cy="69.3" r=".32"/>
<circle cx="192" cy="69.3" r=".32"/>
<circle cx="179.6" cy="69.3" r=".32"/>
<circle cx="85.3" cy="71.1" r=".32"/>
<circle cx="92.4" cy="71.1" r=".32"/>
<circle cx="85.3" cy="106.7" r=".32"/>
<circle cx="92.4" cy="106.7" r=".32"/>
<circle cx="168.9" cy="33.8" r=".32"/>
<circle cx="99.5" cy="85.3" r=".32"/>
<circle cx="92.4" cy="88.9" r=".32"/>
<circle cx="85.3" cy="92.4" r=".32"/>
<circle cx="199.1" cy="44.4" r=".32"/>
<circle cx="120.9" cy="135.1" r=".32"/>
<circle cx="112" cy="144" r=".32"/>
<circle cx="120.9" cy="144" r=".32"/>
<circle cx="216.9" cy="154.7" r=".32"/>
<circle cx="248.9" cy="154.7" r=".32"/>
<circle cx="71.1" cy="170.7" r=".32"/>
<circle cx="126.2" cy="176" r=".32"/>
<circle cx="135.1" cy="176" r=".32"/>
<circle cx="71.1" cy="183.1" r=".32"/>
<circle cx="120.9" cy="183.1" r=".32"/>
<circle cx="126.2" cy="184.9" r=".32"/>
<circle cx="135.1" cy="184.9" r=".32"/>
</g>
<g font-size="4.8" fill="#008080">
<text x="8.9" y="9.9">USB HOST/ADC</text>
<text x="135.1" y="18.8">USB PHY</text>
<text x="32" y="81">REFCLK[2:0] = 011</text>
<text x="17.8" y="130.8">16-bit Delta-Sigma ADC</text>
<text x="195.6" y="130.8">High PSRR LDO</text>
</g>
<text font-size="2.6" x="253" y="191.8">https://www.seeedstudio.com</text>
<text font-size="2.3" fill="#800000" x="258.4" y="197.5">Beagleboard FPGA</text>
<g font-size="1.6">
<text x="163.6" y="10">VCC_1V8</text>
<text x="127.7" y="26.3">1</text>
<text x="127.7" y="28.1">2</text>
<text x="127.7" y="29.8">3</text>
<text x="159.5" y="29.8">30</text>
<text x="159.5" y="28.1">31</text>
<text x="159.5" y="26.3">32</text>
<text x="127.7" y="31.6">4</text>
<text x="127.7" y="33.4">5</text>
<text x="127.7" y="35.2">6</text>
<text x="159.5" y="35.2">27</text>
<text x="159.5" y="33.4">28</text>
<text x="159.5" y="31.6">29</text>
<text x="127.7" y="37">7</text>
<text x="127.7" y="38.7">8</text>
<text x="127.7" y="40.5">9</text>
<text x="159.5" y="40.5">24</text>
<text x="159.5" y="38.7">25</text>
<text x="159.5" y="37">26</text>
<text x="195.6" y="38.4">SYS_5V</text>
<text x="126.8" y="42.3">10</text>
<text x="126.8" y="44.1">11</text>
<text x="126.8" y="45.8">12</text>
<text x="126.8" y="47.6">13</text>
<text x="159.5" y="47.6">20</text>
<text x="159.5" y="45.8">21</text>
<text x="159.5" y="44.1">22</text>
<text x="159.5" y="42.3">23</text>
<text x="126.8" y="49.4">14</text>
<text x="126.8" y="51.2">15</text>
<text x="126.8" y="53">16</text>
<text x="159.5" y="53">17</text>
<text x="159.5" y="51.2">18</text>
<text x="159.5" y="49.4">19</text>
<text x="129.8" y="61.9">QFN-32</text>
<text x="143.6" y="61.7" transform="rotate(-90 143.6 61.7)">33</text>
<text x="81.8" y="66.9">VCC_3V3</text>
<text x="35.6" y="86.6">REFSEL[2:0]</text>
<text x="49.8" y="86.6">REFCLK Source</text>
<text x="39.1" y="90.1">000</text>
<text x="39.1" y="91.9">001</text>
<text x="39.1" y="93.7">010</text>
<text x="39.1" y="95.5">011</text>
<text x="51.6" y="91.9">38.4 MHz</text>
<text x="51.6" y="93.7">12.0 MHz</text>
<text x="51.6" y="90.1">52.0 MHz</text>
<text x="51.6" y="95.5">27.0 MHz</text>
<text x="149" y="93.9">4</text>
<text x="163" y="93.9">3</text>
<text x="39.1" y="97.2">100</text>
<text x="39.1" y="99">101</text>
<text x="39.1" y="100.8">110</text>
<text x="51.6" y="97.2">13.0 MHz</text>
<text x="51.6" y="99">19.2 MHz</text>
<text x="51.6" y="100.8">26.0 MHz</text>
<text x="149" y="101">1</text>
<text x="163" y="101">2</text>
<text x="39.1" y="102.6">111</text>
<text x="51.6" y="102.6">24.0 MHz</text>
<text x="151.1" y="106.9">2.5 x 2.0 x 0.6mm</text>
<text x="110.2" y="149.3">AGND</text>
<text x="215.1" y="149">SYS_5V</text>
<text x="247.1" y="149">VDD_ADC</text>
<text x="82.3" y="154.3">11</text>
<text x="115" y="154.3">1</text>
<text x="227.2" y="154.3">3</text>
<text x="241.3" y="154.3">2</text>
<text x="82.3" y="161.4">15</text>
<text x="82.3" y="156.1">12</text>
<text x="82.3" y="157.9">13</text>
<text x="82.3" y="159.6">14</text>
<text x="115" y="156.1">2</text>
<text x="115" y="157.9">3</text>
<text x="115" y="159.6">4</text>
<text x="115" y="161.4">5</text>
<text x="236.5" y="161.5">SOT-23A</text>
<text x="69.3" y="166.8">VCC_3V3</text>
<text x="82.3" y="163.2">16</text>
<text x="115" y="163.2">6</text>
<text x="115" y="165">7</text>
<text x="115" y="166.8">8</text>
<text x="234.3" y="162.1" transform="rotate(-90 234.3 162.1)">1</text>
<text x="82.3" y="170.3">18</text>
<text x="115" y="168.5">9</text>
<text x="115" y="170.3">10</text>
<text x="133.3" y="172.1">VDD_ADC</text>
<text x="167.1" y="172.1">VCC_3V3</text>
<text x="115" y="175.6">19</text>
<text x="82.3" y="182.8">17</text>
<text x="115" y="182.8">21</text>
<text x="115" y="181">20</text>
<text x="85.3" y="190.5">QFN-20</text>
<text x="133.3" y="190.2">AGND</text>
<text x="228.1" y="187.1">MAIN</text>
<text x="252.8" y="196">Title:</text>
<text x="117.3" y="199.1">AGND</text>
<text x="229" y="200.7">Size:</text>
<text x="236.1" y="200.7">Document Number:</text>
<text x="282.4" y="200.7">Rev:</text>
<text x="229" y="205.4">Draw By: Xiangnan</text>
<text x="247.7" y="205.4">Date: Saturday, September 18, 2021</text>
<text x="279.7" y="205.4">Sheet: 10 of 17</text>
</g>
<g font-size="1.6" fill="#000080">
<text x="179.6" y="17.4">C118</text>
<text x="129.8" y="22.8">U12</text>
<text x="179.6" y="19.2">100nF</text>
<text x="106.7" y="26.3">R80</text>
<text x="119.1" y="26.3">27R</text>
<text x="181.4" y="44.1">R81</text>
<text x="193.8" y="44.1">1K</text>
<text x="129.8" y="60.1">USB3340</text>
<text x="181.4" y="60.1">R82</text>
<text x="181.4" y="61.9">8.06K</text>
<text x="193.8" y="60.1">C122</text>
<text x="193.8" y="61.9">1uF</text>
<text x="200.9" y="60.1">C123</text>
<text x="200.9" y="61.9">100nF</text>
<text x="209.8" y="60.1">C124</text>
<text x="209.8" y="61.9">1uF</text>
<text x="94.2" y="76.1">R86</text>
<text x="94.2" y="77.9">0R</text>
<text x="101.3" y="76.1">R87</text>
<text x="101.3" y="77.9">0R</text>
<text x="170.7" y="79.7">R83</text>
<text x="170.7" y="81.4">0R</text>
<text x="149.4" y="86.8">R84</text>
<text x="161.8" y="86.8">1M</text>
<text x="151.1" y="92.1">X3</text>
<text x="87.1" y="99.2">R89</text>
<text x="87.1" y="101">0R</text>
<text x="145.8" y="104.6">C125</text>
<text x="145.8" y="106.3">18pF</text>
<text x="151.1" y="104.6">27MHz</text>
<text x="170.7" y="104.6">C126</text>
<text x="170.7" y="106.3">18pF</text>
<text x="113.8" y="138.3">C117</text>
<text x="113.8" y="140.1">100nF</text>
<text x="122.7" y="138.3">C119</text>
<text x="122.7" y="140.1">10uF</text>
<text x="229.4" y="149">U16</text>
<text x="53.3" y="154.3">R72</text>
<text x="65.8" y="154.3">10R</text>
<text x="85.3" y="150.8">U11</text>
<text x="229.4" y="150.8">MCP1754S 3.3V</text>
<text x="53.3" y="156.1">R73</text>
<text x="53.3" y="159.7">R75</text>
<text x="53.3" y="157.9">R74</text>
<text x="53.3" y="161.5">R76</text>
<text x="65.8" y="156.1">10R</text>
<text x="65.8" y="159.7">10R</text>
<text x="65.8" y="157.9">10R</text>
<text x="65.8" y="161.5">10R</text>
<text x="218.7" y="159.7">C120</text>
<text x="218.7" y="161.5">100nF</text>
<text x="250.7" y="159.7">C121</text>
<text x="250.7" y="161.5">100nF</text>
<text x="53.3" y="163.2">R77</text>
<text x="65.8" y="163.2">10R</text>
<text x="72.9" y="173.9">C127</text>
<text x="72.9" y="175.7">100nF</text>
<text x="128" y="179.2">C138</text>
<text x="136.9" y="179.2">C139</text>
<text x="128" y="181">100nF</text>
<text x="136.9" y="181">10uF</text>
<text x="85.3" y="188.1">MCP3464R</text>
</g>
<g font-size="1.6" fill="#800000">
<text x="179.6" y="22.8">C0402</text>
<text x="179.6" y="21">16V</text>
<text x="106.7" y="28.1">R0402</text>
<text x="119.1" y="28.1">1%</text>
<text x="181.4" y="45.9">R0402</text>
<text x="193.8" y="45.9">1%</text>
<text x="181.4" y="63.7">1%</text>
<text x="181.4" y="65.4">R0402</text>
<text x="193.8" y="65.4">C0402</text>
<text x="193.8" y="63.7">10V</text>
<text x="200.9" y="65.4">C0402</text>
<text x="200.9" y="63.7">16V</text>
<text x="209.8" y="65.4">C0402</text>
<text x="209.8" y="63.7">10V</text>
<text x="94.2" y="79.7">5%</text>
<text x="94.2" y="81.4">R0402</text>
<text x="101.3" y="79.7">5%</text>
<text x="101.3" y="81.4">R0402</text>
<text x="170.7" y="83.2">5%</text>
<text x="149.4" y="88.6">R0402</text>
<text x="161.8" y="88.6">1%</text>
<text x="170.7" y="85">R0402</text>
<text x="87.1" y="102.8">5%</text>
<text x="87.1" y="104.6">R0402</text>
<text x="145.8" y="109.9">C0402</text>
<text x="145.8" y="108.1">50V</text>
<text x="170.7" y="109.9">C0402</text>
<text x="170.7" y="108.1">50V</text>
<text x="113.8" y="143.7">C0402</text>
<text x="113.8" y="141.9">16V</text>
<text x="122.7" y="143.7">C0603</text>
<text x="122.7" y="141.9">10V</text>
<text x="53.3" y="165">R0402</text>
<text x="65.8" y="165">1%</text>
<text x="218.7" y="165">C0402</text>
<text x="218.7" y="163.2">16V</text>
<text x="250.7" y="165">C0402</text>
<text x="250.7" y="163.2">16V</text>
<text x="72.9" y="179.2">C0402</text>
<text x="72.9" y="177.5">16V</text>
<text x="128" y="184.6">C0402</text>
<text x="128" y="182.8">16V</text>
<text x="136.9" y="184.6">C0603</text>
<text x="136.9" y="182.8">10V</text>
<text x="230.8" y="202.7">A3</text>
<text x="253" y="202.2">10_USB HOST/ADC</text>
<text x="284.1" y="202.7">v0.1</text>
</g>
<g font-size="1.6" fill="#f00">
<text x="67.6" y="27.1">[12]USB1_CLK</text>
<text x="67.6" y="28.8">[12]USB1_NXT</text>
<text x="240.4" y="29">USB1_DIR</text>
<text x="254.3" y="28.8">[12]</text>
<text x="67.6" y="30.6">[12]USB1_DATA0</text>
<text x="67.6" y="32.4">[12]USB1_DATA1</text>
<text x="67.6" y="34.2">[12]USB1_DATA2</text>
<text x="67.6" y="35.9">[12]USB1_DATA3</text>
<text x="240.4" y="32.6">USB1_STP</text>
<text x="254.3" y="35.9">[12]</text>
<text x="254.3" y="32.4">[12]</text>
<text x="67.6" y="37.7">[12]USB1_DATA4</text>
<text x="67.6" y="41.3">[12]USB1_DATA5</text>
<text x="240.4" y="36.1">USB1_RESETB</text>
<text x="67.6" y="43.1">[12]USB1_DATA6</text>
<text x="67.6" y="48.4">[12]USB1_DATA7</text>
<text x="240.4" y="52.3">USB1_DP</text>
<text x="240.4" y="50.5">USB1_DM</text>
<text x="254.3" y="51.9">[11]</text>
<text x="254.3" y="50.2">[11]</text>
<text x="168.4" y="70.8" transform="rotate(-90 168.4 70.8)">USB1_XO</text>
<text x="144.4" y="81.2">USB1_XI</text>
<text x="103.5" y="84.8">USB1_REFSEL0</text>
<text x="103.5" y="88.3">USB1_REFSEL1</text>
<text x="103.5" y="91.9">USB1_REFSEL2</text>
<text x="23.1" y="155.1">[12]</text>
<text x="27.4" y="155.2">ADC_CSn</text>
<text x="119.5" y="155.9">ADC_VREF</text>
<text x="23.1" y="156.8">[12]</text>
<text x="23.1" y="158.6">[12]</text>
<text x="23.1" y="160.4">[12]</text>
<text x="27.4" y="157">ADC_SCK</text>
<text x="27.4" y="158.8">ADC_MOSI</text>
<text x="27.4" y="160.6">ADC_MISO</text>
<text x="147.9" y="158.8">AIN0</text>
<text x="147.9" y="160.6">AIN1</text>
<text x="161.8" y="158.6">[16]</text>
<text x="161.8" y="160.4">[16]</text>
<text x="23.1" y="162.2">[12]</text>
<text x="23.1" y="164">[13]</text>
<text x="27.4" y="162.3">ADC_IROn</text>
<text x="27.4" y="164.1">ADC_MCLK</text>
<text x="147.9" y="162.3">AIN2</text>
<text x="147.9" y="164.1">AIN3</text>
<text x="147.9" y="165.9">AIN4</text>
<text x="147.9" y="167.7">AIN5</text>
<text x="161.8" y="162.2">[16]</text>
<text x="161.8" y="164">[16]</text>
<text x="161.8" y="165.7">[16]</text>
<text x="161.8" y="167.5">[16]</text>
<text x="147.9" y="169.5">AIN6</text>
<text x="147.9" y="171.2">AIN7</text>
<text x="161.8" y="169.3">[16]</text>
</g>
<g font-size="1.6" fill="#004080">
<text x="130.7" y="27.4">CLKOUT</text>
<text x="130.7" y="29.2">NXT</text>
<text x="152.3" y="27.4">VDDIO</text>
<text x="154.6" y="29.2">DIR</text>
<text x="130.7" y="30.9">DATA0</text>
<text x="130.7" y="32.7">DATA1</text>
<text x="130.7" y="34.5">DATA2</text>
<text x="150.4" y="30.9">VDD18_1</text>
<text x="152.2" y="34.5">VDD18</text>
<text x="154.3" y="32.7">STP</text>
<text x="130.7" y="36.3">DATA3</text>
<text x="130.7" y="38.1">DATA4</text>
<text x="130.7" y="39.8">REFSEL[0]</text>
<text x="130.7" y="41.6">DATA5</text>
<text x="151" y="36.3">RESETB</text>
<text x="151.1" y="38.1">REFCLK</text>
<text x="152.6" y="41.6">RBIAS</text>
<text x="155" y="39.8">XO</text>
<text x="130.7" y="43.4">DATA6</text>
<text x="130.7" y="45.2">REFSEL[1]</text>
<text x="130.7" y="46.9">NC</text>
<text x="153" y="45.2">VBUS</text>
<text x="153.2" y="46.9">VBAT</text>
<text x="155.7" y="43.4">ID</text>
<text x="130.7" y="48.7">DATA7</text>
<text x="130.7" y="50.5">REFSEL[2]</text>
<text x="130.7" y="52.3">SPK_L</text>
<text x="152.2" y="48.7">VDD33</text>
<text x="154.9" y="50.5">DM</text>
<text x="155.1" y="52.3">DP</text>
<text x="130.7" y="54.1">SPK_R</text>
<text x="144.8" y="57.8" transform="rotate(-90 144.8 57.8)">EPAD</text>
<text x="152.9" y="54.1">CPEN</text>
<text x="86.2" y="155.4">*CS</text>
<text x="107.6" y="155.4">REFIN-</text>
<text x="230.2" y="155.4">Vin</text>
<text x="235.8" y="155.4">Vout</text>
<text x="86.2" y="157.2">SCK</text>
<text x="86.2" y="159">SDI</text>
<text x="86.2" y="160.7">SDO</text>
<text x="103.3" y="157.2">REFIN+/OUT</text>
<text x="109.7" y="159">CH0</text>
<text x="109.7" y="160.7">CH1</text>
<text x="235.5" y="159.1" transform="rotate(-90 235.5 159.1)">Vss</text>
<text x="86.2" y="162.5">*IRQ/MDAT</text>
<text x="86.2" y="164.3">MCLK</text>
<text x="109.7" y="162.5">CH2</text>
<text x="109.7" y="164.3">CH3</text>
<text x="109.7" y="166.1">CH4</text>
<text x="109.7" y="167.9">CH5</text>
<text x="86.2" y="171.4">DVDD</text>
<text x="109.7" y="169.6">CH6</text>
<text x="109.7" y="171.4">CH7</text>
<text x="108.5" y="176.7">AVDD</text>
<text x="86.2" y="183.9">DGND</text>
<text x="106.5" y="183.9">AGND_1</text>
<text x="108.3" y="182.1">AGND</text>
</g>
<g font-size="1.6" fill="#00f">
<text x="55.1" y="61.7">Known issue1:</text>
<text x="55.1" y="63.2">This should be connected to VCC_1V8</text>
<text x="55.1" y="64.8">Currently using voltage divider to solve this problem.</text>
</g>
<g font-size="1.6" fill="#808080">
<text x="87.1" y="76.1">R85</text>
<text x="87.1" y="77.9">DNP</text>
<text x="87.1" y="79.7">5%</text>
<text x="87.1" y="81.4">R0402</text>
<text x="94.2" y="99.2">R90</text>
<text x="94.2" y="101">DNP</text>
<text x="101.3" y="99.2">R91</text>
<text x="101.3" y="101">DNP</text>
<text x="94.2" y="102.8">5%</text>
<text x="94.2" y="104.6">R0402</text>
<text x="101.3" y="102.8">5%</text>
<text x="101.3" y="104.6">R0402</text>
<text x="151.1" y="175.7">FB2</text>
<text x="151.1" y="177.5">0402</text>
<text x="160" y="175.7">DNP</text>
<text x="160" y="177.5">300mA</text>
<text x="110.2" y="193.5">1</text>
<text x="115.6" y="193.5">DNP</text>
</g>
<g font-size="1.3">
<text x="30.8" y="1.3">5</text>
<text x="88.8" y="1.3">4</text>
<text x="146.9" y="1.3">3</text>
<text x="205" y="1.3">2</text>
<text x="263.1" y="1.3">1</text>
<text x=".5" y="28.4">D</text>
<text x="292.6" y="28.4">D</text>
<text x=".5" y="79.5">C</text>
<text x="292.6" y="79.5">C</text>
<text x=".5" y="130.6">B</text>
<text x="292.6" y="130.6">B</text>
<text x=".5" y="181.7">A</text>
<text x="292.6" y="181.7">A</text>
<text x="30.8" y="207.4">5</text>
<text x="88.8" y="207.4">4</text>
<text x="146.9" y="207.4">3</text>
<text x="205" y="207.4">2</text>
<text x="263.1" y="207.4">1</text>
</g>
</svg>
